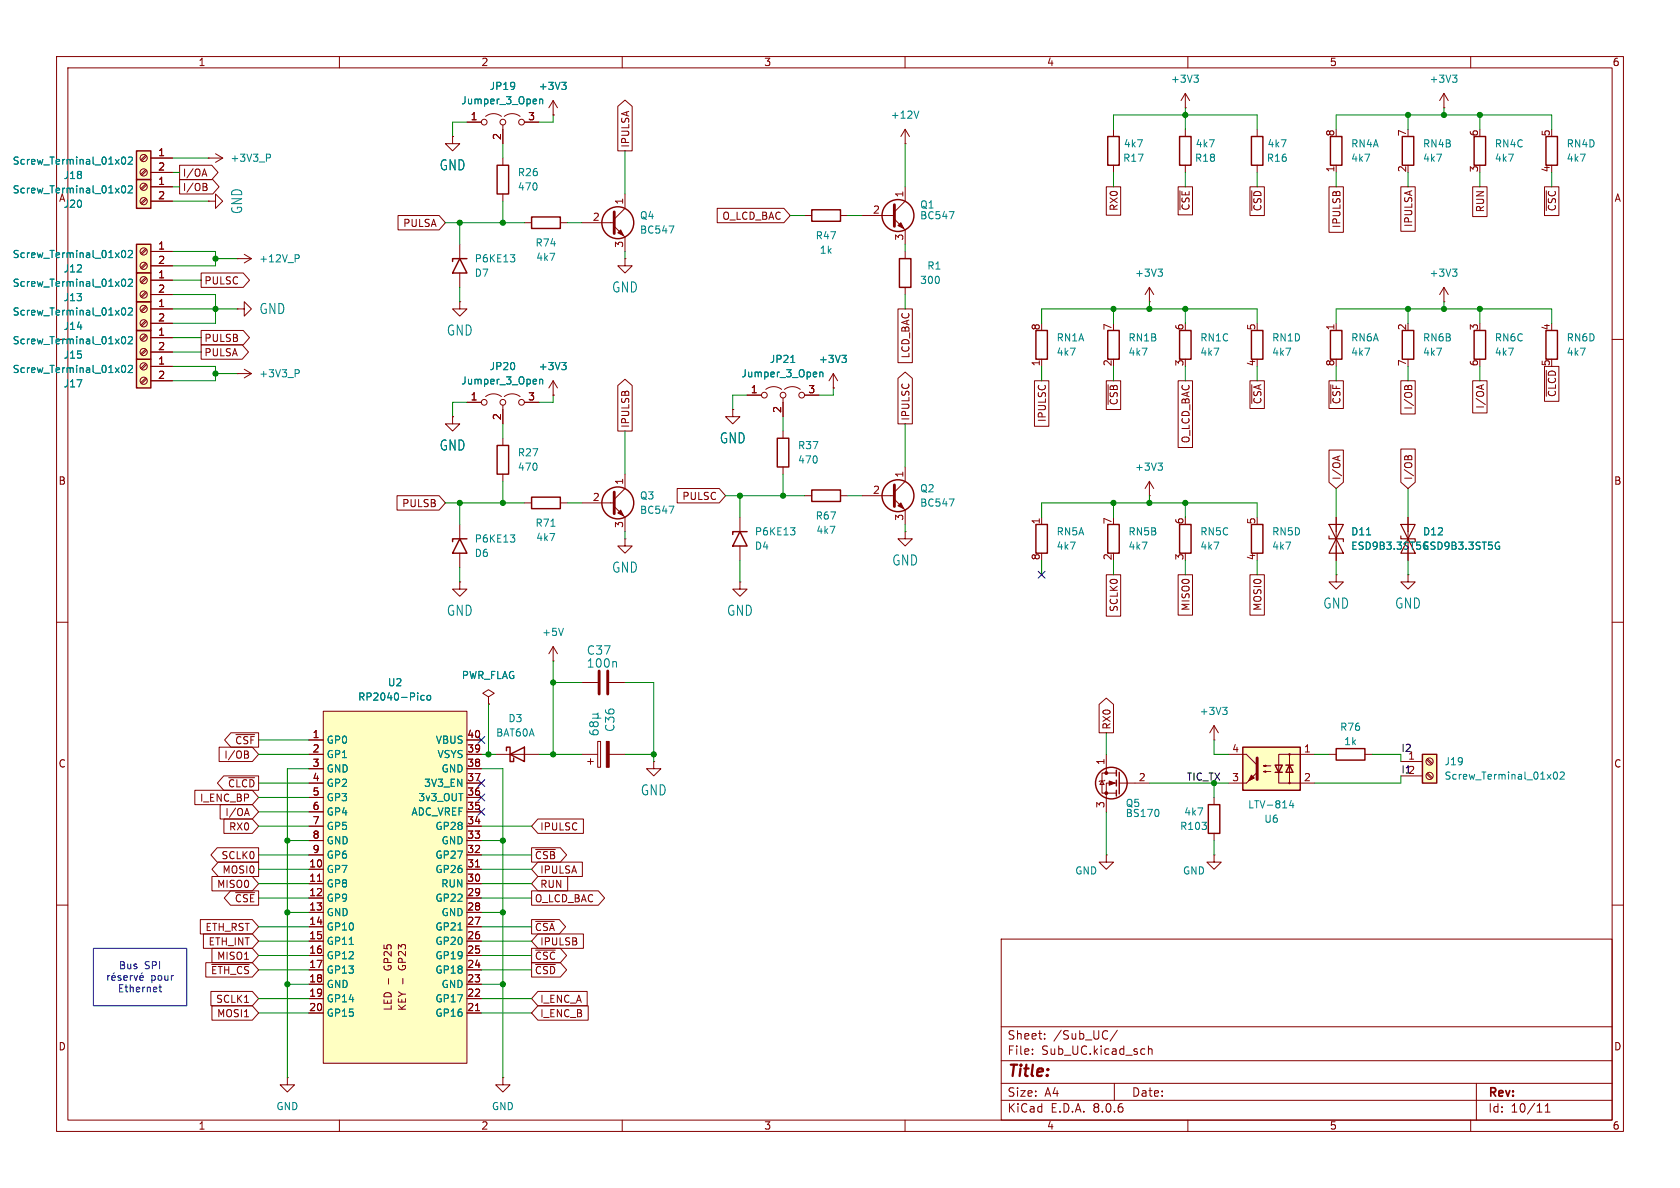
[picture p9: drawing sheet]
<svg xmlns="http://www.w3.org/2000/svg" width="297mm" height="210mm" viewBox="0 0 297 210" stroke-linecap="round" stroke-linejoin="round" font-family="sans-serif">
<g fill="none" stroke="#840000" stroke-width=".18">
<path d="M10 10h277v190h-277zM12 12h273v186h-273zM60 10v2M97.8 17.8l.8 1.3M97.8 17.8v2.5M97.8 17.8l-.8 1.3M110 10v2M160 10v2M209.5 19.1h.1M209.5 16.5v2.6M209.5 16.5l.8 1.3M209.5 16.5l-.7 1.3"/>
<path d="M210 10v2M255.3 19.1h.1M255.3 16.5l.7 1.3M255.3 16.5v2.6M255.3 16.5l-.8 1.3M260 10v2M80 24.1v1.3h1.3l-1.3 1.3-1.3-1.3h1.3M80 24.1h.1M82.5 21.6h2.6M85.9 20.6a2.26 2.26 0 0 1 2.7 0M88.9 22.1v3.3M88.9 27.9v1.3"/>
<path d="M88.9 34.3v1.3M89.2 20.6a2.26 2.26 0 0 1 2.7 0M92.7 39.4h1.3M92.7 21.6h2.5M97.8 20.3h.1M99.1 39.4h1.2M102.9 39.4h5.7M110.5 34.3v2.5l-1.9 1.9M142.2 38.1h1.3M148.6 38.1h1.3M152.4 38.1h5.7M158.1 38.7l1.9 1.9v2.6"/>
<path d="M160 25.4h.1M160 33v2.6l-1.9 1.9M160 22.9v2.5M160 22.9l-.7 1.2M160 22.9l.8 1.2M196.8 22.9v1.2M196.8 29.2v1.3M209.5 22.9v1.2M209.5 29.2v1.3M222.2 22.9v1.2M222.2 29.2v1.3M81.3 53.3v1.3h1.2l-1.2 1.3-1.3-1.3h1.3"/>
<path d="M81.3 53.3h.1M81.3 43.2v2.5M81.3 48.3v2.5M108.6 40l1.9 1.9v2.6M110.5 45.7v1.3h1.3l-1.3 1.3-1.3-1.3h1.3M110.5 45.7h.1M160 44.5v1.2M160 50.8v1.3M203.2 53.3h.1M203.2 50.8l.8 1.3M203.2 50.8v2.5M203.2 50.8l-.8 1.3"/>
<path d="M285 60h2M80 73.7v1.2h1.3l-1.3 1.3-1.3-1.3h1.3M80 73.7h.1M82.5 71.1h2.6M85.9 70.1a2.26 2.26 0 0 1 2.7 0M88.9 71.6v3.3M88.9 77.5v1.2M89.2 70.1a2.26 2.26 0 0 1 2.7 0M92.7 71.1h2.5M97.8 69.9h.1M97.8 67.3v2.6M97.8 67.3l.8 1.3"/>
<path d="M97.8 67.3l-.8 1.3M129.5 72.4v1.3h1.3l-1.3 1.2-1.2-1.2h1.2M129.5 72.4h.1M132.1 69.9h2.5M135.4 68.8a2.26 2.26 0 0 1 2.8 0M138.4 70.4v3.3M138.4 76.2v1.3M138.7 68.8a2.26 2.26 0 0 1 2.8 0M142.2 69.9h2.6M147.3 68.6h.1M147.3 66l.8 1.3M147.3 66v2.6"/>
<path d="M147.3 66l-.7 1.3M184.1 63.5v1.3M81.3 92.7v2.6M81.3 97.8v2.5M88.9 83.8v1.3M92.7 88.9h1.3M99.1 88.9h1.2M102.9 88.9h5.7M108.6 89.5l1.9 1.9v2.6M110.5 95.3v1.2h1.3l-1.3 1.3-1.3-1.3h1.3M110.5 95.3h.1M110.5 83.8v2.6l-1.9 1.9"/>
<path d="M130.8 91.4v2.6M130.8 96.5v2.6M138.4 82.6v1.2M142.2 87.6h1.3M148.6 87.6h1.3M152.4 87.6h5.7M158.1 88.3l1.9 1.9v2.5M160 94v1.3h1.3l-1.3 1.2-1.3-1.2h1.3M160 94h.1M160 82.6v2.5l-1.9 1.9M184.1 91.4v1.3M203.2 87.6h.1"/>
<path d="M203.2 85.1v2.5M203.2 85.1l.8 1.3M203.2 85.1l-.8 1.3M236.2 91.4v7.7M248.9 91.4v7.7M10 110h2M81.3 102.9v1.2h1.2l-1.2 1.3-1.3-1.3h1.3M81.3 102.9h.1M97.8 116.8h.1M97.8 114.3v2.5M97.8 114.3l-.8 1.3M97.8 114.3l.8 1.3"/>
<path d="M130.8 102.9v1.2h1.3l-1.3 1.3-1.3-1.3h1.3M130.8 102.9h.1M236.2 101.6v1.3h1.3l-1.3 1.2-1.3-1.2h1.3M236.2 101.6h.1M248.9 101.6v1.3h1.3l-1.3 1.2-1.3-1.2h1.3M248.9 101.6h.1M285 110h2M86.4 123.2l1-.6-1-.7-1.1 .7 1.1 .6v1.3M86.4 124.5h.1M102.9 133.4h2.8M102.9 120.7h2.8M103.9 134.6h1"/>
<path d="M104.4 134.1v1M105.7 131.1h.5v4.5h-.5zM107.7 133.4h2.8M107.7 120.7h2.8M115.6 134.6v1.3h1.2l-1.2 1.3-1.3-1.3h1.3M115.6 134.6h.1M10 160h2M195.6 151.1v1.3h1.2l-1.2 1.3-1.3-1.3h1.3M195.6 151.1h.1M214.6 151.1v1.3h1.3l-1.3 1.3-1.2-1.3h1.2M214.6 151.1h.1M214.6 141v1.2"/>
<path d="M214.6 147.3v1.3M285 160h2M177 166h108v32h-108zM50.8 190.5v1.3h1.3l-1.3 1.2-1.3-1.2h1.3M50.8 190.5h.1M60 198v2M88.9 190.5v1.3h1.3l-1.3 1.2-1.3-1.2h1.3M88.9 190.5h.1M110 198v2M160 198v2M177 194.5h108M177 191.5h108"/>
<path d="M177 187.5h108M177 181.5h108M182.5 186.3v.1M182.5 185.5v.1M184.7 183.6v.1M184.7 182.8v.1M197 191.5v3M197.5 182.1l-1.3 2M203 184.9v1.5M203 185.5l.2-.1 .4 .1 .1 .9M210 198v2M260 198v2"/>
<path d="M261 191.5v6.5M273.2 196.6h.8M273.2 195.5l.4-.4v1.5"/>
<circle cx="85.6" cy="21.6" r=".51"/>
<circle cx="88.9" cy="21.6" r=".51"/>
<circle cx="92.2" cy="21.6" r=".51"/>
<circle cx="85.6" cy="71.1" r=".51"/>
<circle cx="88.9" cy="71.1" r=".51"/>
<circle cx="92.2" cy="71.1" r=".51"/>
<circle cx="135.1" cy="69.9" r=".51"/>
<circle cx="138.4" cy="69.9" r=".51"/>
<circle cx="141.7" cy="69.9" r=".51"/>
</g>
<g fill="none" stroke="#008484" stroke-width=".18">
<path d="M95.4 17.5v.9M95.4 17.6l.2-.1 .3 .1v.8M99.3 14.5h.8l-.4 .5M99.8 15l.3 .3v.3l-.3 .2M162.4 19.6l-.4 1.3M211.1 13.3h.7l-.4 .5M211.6 13.8l.2 .2v.3l-.2 .2M256.8 13.3h.8l-.5 .5M257.3 13.8l.3 .2v.3l-.3 .2M118.3 39.9h.8l-.5 1.3M167.8 37.4h.9l-.6 1.3M90.2 45h.8l-.4 .5"/>
<path d="M90.8 45.5l.2 .3v.3l-.2 .2M204.7 47.6h.8l-.4 .5M205.3 48.1l.2 .2v.3l-.2 .2M95.4 67v.9M95.4 67.2l.2-.2 .3 .1v.8M99.3 64.1h.8l-.4 .5M99.8 64.6l.3 .2v.3l-.3 .2M139.8 64.1h.7M144.9 65.8v.8M144.9 65.9l.2-.1h.3l.1 .8M148.8 62.8h.8l-.4 .5M149.4 63.3l.2 .2v.3l-.2 .3"/>
<path d="M90.2 94.6h.8l-.4 .4M90.8 95l.2 .3v.3l-.2 .2M97.4 93h.7M118.3 89.5h.8l-.5 1.2M139.8 93.3h.7l-.4 .5M140.3 93.8l.2 .2v.3l-.2 .3M167.8 88.2h.9l-.6 1.3M204.7 81.9h.8l-.4 .4M205.3 82.3l.2 .3v.3l-.2 .2M241.6 94.6h.7M264.8 95.8l.3 .1M264.9 96.6h.2v.4l-.3 .1"/>
<path d="M99.6 111.1l-.4 1.2M108.8 116.9l.2 .3v.7M104.2 129.2a.59 .59 0 0 0 .7 .7h.6l.2-.2v-.4l-.1-.2-.5-.1-.2 .2-.1 .4 .3 .3M104.7 127h1.5M104.7 126.2h.8M104.9 127.9l-.3-.3-.4 .3 .1 .4 .2 .2 .4-.3M104.9 127.9l.3-.3h.3l.2 .3v.3l-.2 .3h-.3l-.3-.3M104.9 127.9v.3M105.5 126.2l.2 .3v.2l-.2 .3M105.7 126l-.2 .2"/>
</g>
<g fill="none" stroke="#840000" stroke-width=".25">
<path d="M87.9 29.2h2v5.1h-2zM94 38.4h5.1v2h-5.1zM143.5 37.1h5.1v2h-5.1zM195.8 24.1h2.1v5.1h-2.1zM208.5 24.1h2.1v5.1h-2.1zM221.2 24.1h2.1v5.1h-2.1zM247.9 24.1h2v5.1h-2zM273.3 24.1h2v5.1h-2zM81.3 45.7l1.2 2.6h-2.5zM82.5 45.7h-2.5v.5M159 45.7h2v5.1h-2zM183.1 58.4h2.1v5.1h-2.1z"/>
<path d="M195.8 58.4h2.1v5.1h-2.1zM208.5 58.4h2.1v5.1h-2.1zM221.2 58.4h2.1v5.1h-2.1zM273.3 58.4h2v5.1h-2zM87.9 78.7h2v5.1h-2zM137.4 77.5h2v5.1h-2zM81.3 95.3l1.2 2.5h-2.5zM82.5 95.3h-2.5v.5M94 87.9h5.1v2h-5.1zM130.8 94l1.3 2.5h-2.6zM132.1 94h-2.6v.5M143.5 86.6h5.1v2h-5.1z"/>
<path d="M183.1 92.7h2.1v5.1h-2.1zM195.8 92.7h2.1v5.1h-2.1zM208.5 92.7h2.1v5.1h-2.1zM221.2 92.7h2.1v5.1h-2.1zM213.6 142.2h2v5.1h-2z"/>
<circle cx="109.2" cy="39.4" r="2.82"/>
<circle cx="158.7" cy="38.1" r="2.82"/>
<circle cx="109.2" cy="88.9" r="2.82"/>
<circle cx="158.7" cy="87.6" r="2.82"/>
</g>
<g fill="#840000" stroke="#840000" stroke-width=".18">
<path d="M107.2 131.1h.5v4.5h-.5z"/>
<path d="M158.7 39.9l.6-.5 .5 1z"/>
<path d="M109.2 90.7l.5-.5 .5 1z"/>
<path d="M109.2 41.1l.5-.5 .5 1.1z"/>
<path d="M158.7 89.4l.6-.5 .5 1z"/>
</g>
<path d="M108.6 37.5v3.8M158.1 36.2v3.8M108.6 87v3.8M158.1 85.7v3.8M105.9 118.6v4.1M107.4 118.6v4.1" fill="none" stroke="#840000" stroke-width=".51"/>
<path d="M234.9 94.7v.6h2.6v.5M234.9 92.7h2.6l-1.3 2.6zM236.2 95.3l1.3 2.5h-2.6zM247.6 94.7v.6h2.6v.5M247.6 92.7h2.6l-1.3 2.6zM248.9 95.3l1.3 2.5h-2.6z" fill="none" stroke="#840000" stroke-width=".2"/>
<path d="M57.1 125.7h25.4v62.3h-25.4z" fill="#ffffc2"/>
<g fill="none" stroke="#840000" stroke-width=".18">
<path d="M54.6 130.8h2.5M54.6 133.4h2.5M54.6 135.9h2.5M54.6 138.4h2.5M57.1 125.7h25.4v62.3h-25.4zM82.5 130.8h2.6M82.5 133.4h2.6M82.5 135.9h2.6M82.5 138.4h2.6M234.9 133.4h1.3M241.3 133.4h1.3M54.6 153.7h2.5"/>
<path d="M54.6 156.2h2.5M54.6 158.8h2.5M54.6 151.1h2.5M54.6 148.6h2.5M54.6 146.1h2.5M54.6 143.5h2.5M54.6 141h2.5M56.1 155.8h.7M82.5 153.7h2.6M82.5 156.2h2.6M82.5 158.8h2.6M82.5 151.1h2.6"/>
<path d="M82.5 148.6h2.6M82.5 146.1h2.6M82.5 143.5h2.6M82.5 141h2.6M84.1 153.3h.7M54.6 161.3h2.5M54.6 163.8h2.5M54.6 166.4h2.5M54.6 168.9h2.5M54.6 171.5h2.5M54.6 174h2.5M54.6 176.5h2.5"/>
<path d="M54.6 179.1h2.5M68.7 173v1M71.2 173v.9M82.5 161.3h2.6M82.5 163.8h2.6M82.5 166.4h2.6M82.5 168.9h2.6M82.5 171.5h2.6M82.5 174h2.6M82.5 176.5h2.6M82.5 179.1h2.6M84.1 178.7h.7"/>
</g>
<path d="M75 123l-.4-.1-.2 .3 .1 .5h.5M75.5 123l.2-.1 .4 .1v.5l-.1 .2-.3 .1-.2-.2zM61.7 166.9h.8M81 164.4h.7" fill="none" stroke="#008484" stroke-width=".18"/>
<path d="M236.2 132.3h5.1v2.1h-5.1z" fill="none" stroke="#840000" stroke-width=".25"/>
<path d="M219.7 132.1h10.2v7.6h-10.2z" fill="#ffffc2"/>
<path d="M235.2 58.4h2v5.1h-2zM247.9 58.4h2v5.1h-2zM219.7 132.1h10.2v7.6h-10.2zM225.4 135.3h1.3l-.6 1.2zM225.4 136.5h1.3M227.3 135.3h1.3M228 135.3l.6 1.2h-1.3z" fill="none" stroke="#840000" stroke-width=".25"/>
<g fill="none" stroke="#840000" stroke-width=".18">
<path d="M36.8 35.6h1.3v1.2l1.3-1.2-1.3-1.3v1.3M36.8 35.6h.1M36.8 27.9h.1M36.8 27.9h2.6M38.1 27.2l1.3 .7M39.4 27.9l-1.3 .8M41.9 54.6h1.3v1.3l1.2-1.3-1.2-1.3v1.3M41.9 54.6h.1M41.9 45.7h.1M41.9 45.7h2.5M43.2 45l1.2 .7M44.4 45.7l-1.2 .8"/>
<path d="M236.2 57.2v1.2M41.9 66h.1M41.9 66h2.5M43.2 65.3l1.2 .7M44.4 66l-1.2 .8M217.2 133.4h3.1l1.9 1.9M217.2 138.4h3.1M223.4 136.4l.4-.1v.2l-.4-.1h1.3M223.4 135.4l.4-.1v.2l-.4-.1h1.3M226.1 136.5v1.9h6.3M228 133.4v5M232.4 133.4h-6.3v3.3"/>
<circle cx="228" cy="138.4" r=".13"/>
<circle cx="228" cy="133.4" r=".13"/>
</g>
<g fill="#840000" stroke="#840000" stroke-width=".18">
<path d="M220.3 138.4l1.9-1.9z"/>
<path d="M221.2 137l.5 .5-1 .5z"/>
</g>
<path d="M222.2 134v3.8" fill="none" stroke="#840000" stroke-width=".51"/>
<path d="M47.1 27.2h.5l.2 .3-.1 .4h-.6M52.2 45h.5l.2 .3-.1 .3-.6 .1M52.2 65.3h.5l.2 .3-.1 .4h-.6M228.3 141.5l-.3 .9h.8M228.6 142v.8" fill="none" stroke="#008484" stroke-width=".18"/>
<path d="M251.5 133.4h2.5v5h-2.5z" fill="#ffffc2"/>
<path d="M235.2 24.1h2v5.1h-2zM251.5 133.4h2.5v5h-2.5z" fill="none" stroke="#840000" stroke-width=".25"/>
<g fill="none" stroke="#840000" stroke-width=".18">
<path d="M236.2 29.2v1.3M247.6 134.6h3.9M247.6 137.2h3.9M252.2 136.8l.9 .9M252.2 134.3l.9 .8M252.4 136.7l.8 .8M252.4 134.1l.8 .9"/>
<circle cx="252.7" cy="134.6" r=".63"/>
<circle cx="252.7" cy="137.2" r=".63"/>
</g>
<path d="M274.7 136.6l.2-.1a.68 .68 0 0 1 .5 .6 .68 .68 0 0 1-.5 .6l-.2-.1-.1-.3zM275.8 136.6l.5-.1 .2 .3-.7 .9h.7" fill="none" stroke="#008484" stroke-width=".18"/>
<path d="M24.1 26.7h2.6v5.1h-2.6z" fill="#ffffc2"/>
<path d="M24.1 26.7h2.6v5.1h-2.6z" fill="none" stroke="#840000" stroke-width=".25"/>
<g fill="none" stroke="#840000" stroke-width=".18">
<path d="M25.8 30l-.9 .8M25.8 27.4l-.9 .9M25.9 30.1l-.8 .9M25.9 27.6l-.8 .8M26.7 27.9h3.8M26.7 30.5h3.8"/>
<circle cx="25.4" cy="27.9" r=".63"/>
<circle cx="25.4" cy="30.5" r=".63"/>
</g>
<path d="M21.6 27.9l.2-.1a.68 .68 0 0 1 .4 .6 .68 .68 0 0 1-.4 .6l-.2-.1-.1-.4zM22.7 27.9l.5-.1 .2 .3-.8 .9h.8" fill="none" stroke="#008484" stroke-width=".18"/>
<path d="M24.1 63.5h2.6v5.1h-2.6z" fill="#ffffc2"/>
<path d="M24.1 63.5h2.6v5.1h-2.6z" fill="none" stroke="#840000" stroke-width=".25"/>
<g fill="none" stroke="#840000" stroke-width=".18">
<path d="M25.8 66.8l-.9 .8M25.8 64.3l-.9 .8M25.9 67l-.8 .8M25.9 64.4l-.8 .9M26.7 64.8h3.8M26.7 67.3h3.8"/>
<circle cx="25.4" cy="64.8" r=".63"/>
<circle cx="25.4" cy="67.3" r=".63"/>
</g>
<path d="M21.6 64.7l.2-.1a.68 .68 0 0 1 .4 .6 .68 .68 0 0 1-.4 .7l-.2-.2-.1-.3zM22.7 64.7l.5-.1 .2 .4-.8 .9h.8" fill="none" stroke="#008484" stroke-width=".18"/>
<path d="M24.1 58.4h2.6v5.1h-2.6z" fill="#ffffc2"/>
<path d="M24.1 58.4h2.6v5.1h-2.6z" fill="none" stroke="#840000" stroke-width=".25"/>
<g fill="none" stroke="#840000" stroke-width=".18">
<path d="M25.8 59.2l-.9 .8M25.9 59.4l-.8 .8M26.7 59.7h3.8M25.8 61.7l-.9 .9M25.9 61.9l-.8 .8M26.7 62.2h3.8"/>
<circle cx="25.4" cy="59.7" r=".63"/>
<circle cx="25.4" cy="62.2" r=".63"/>
</g>
<path d="M21.6 59.6l.2-.1a.68 .68 0 0 1 .4 .6 .68 .68 0 0 1-.4 .7l-.2-.1-.1-.4zM22.7 59.6l.5-.1 .2 .4-.8 .9h.8" fill="none" stroke="#008484" stroke-width=".18"/>
<path d="M24.1 53.3h2.6v5.1h-2.6z" fill="#ffffc2"/>
<g fill="none" stroke="#840000" stroke-width=".25">
<path d="M260.6 24.1h2v5.1h-2zM24.1 53.3h2.6v5.1h-2.6zM197.4 136.1v1.1M197.4 137.9v1M197.4 139.7v1M197.9 136.5v3.8"/>
<circle cx="196.5" cy="138.4" r="2.79"/>
</g>
<g fill="none" stroke="#840000" stroke-width=".18">
<path d="M25.8 56.6l-.9 .9M25.8 54.1l-.9 .8M25.9 56.8l-.8 .9M25.9 54.3l-.8 .8M26.7 54.6h3.8M26.7 57.2h3.8M194.8 138l.4 .7h-.8zM195.3 137.9l-.1 .1h-.8l-.1 .2M195.6 133.4v3.3M197.4 138.4h-1.8v5.1M197.4 136.7h-2.6v3.5h2.6M197.9 138.4h5.3"/>
<path d="M214.6 130.8h.1M214.6 128.3l-.7 1.2M214.6 128.3v2.5M214.6 128.3l.8 1.2"/>
<circle cx="25.4" cy="54.6" r=".63"/>
<circle cx="25.4" cy="57.1" r=".63"/>
</g>
<path d="M21.6 54.5l.2-.1a.68 .68 0 0 1 .4 .7 .68 .68 0 0 1-.4 .6l-.2-.1-.1-.4zM22.7 54.5l.5-.1 .2 .4-.8 .9h.8M216.1 125h.8l-.4 .5M216.7 125.5l.2 .3v.3l-.2 .2M204.8 143.2l.1 .4-.1 .6" fill="none" stroke="#008484" stroke-width=".18"/>
<g fill="#840000" stroke="#840000" stroke-width=".18">
<path d="M196.1 138l1 .4-1 .4z"/>
<circle cx="195.6" cy="140.2" r=".25"/>
<circle cx="195.6" cy="136.7" r=".25"/>
</g>
<path d="M24.1 43.2h2.6v5.1h-2.6z" fill="#ffffc2"/>
<path d="M24.1 43.2h2.6v5.1h-2.6z" fill="none" stroke="#840000" stroke-width=".25"/>
<g fill="none" stroke="#840000" stroke-width=".18">
<path d="M25.8 46.5l-.9 .8M25.8 43.9l-.9 .9M25.9 46.7l-.8 .8M25.9 44.1l-.8 .9M26.7 44.5h3.8M26.7 47h3.8M255.3 53.3h.1M255.3 50.8l.7 1.3M255.3 50.8v2.5M255.3 50.8l-.8 1.3"/>
<circle cx="25.4" cy="44.4" r=".63"/>
<circle cx="25.4" cy="47" r=".63"/>
</g>
<path d="M21.6 44.4l.2-.1a.68 .68 0 0 1 .4 .6 .68 .68 0 0 1-.4 .6l-.2-.1-.1-.3zM22.7 44.4l.5-.1 .2 .3-.8 .9h.8M256.8 47.6h.8l-.5 .5M257.3 48.1l.3 .2v.3l-.3 .2" fill="none" stroke="#008484" stroke-width=".18"/>
<path d="M24.1 31.8h2.6v5h-2.6z" fill="#ffffc2"/>
<path d="M24.1 31.8h2.6v5h-2.6z" fill="none" stroke="#840000" stroke-width=".25"/>
<g fill="none" stroke="#840000" stroke-width=".18">
<path d="M25.8 35.1l-.9 .8M25.8 32.5l-.9 .9M25.9 35.2l-.8 .9M25.9 32.7l-.8 .8M26.7 33h3.8M26.7 35.6h3.8"/>
<circle cx="25.4" cy="35.6" r=".63"/>
<circle cx="25.4" cy="33" r=".63"/>
</g>
<path d="M21.6 33l.2-.2a.68 .68 0 0 1 .4 .7 .68 .68 0 0 1-.4 .6l-.2-.1-.1-.4zM22.7 33l.5-.2 .2 .4-.8 .9h.8" fill="none" stroke="#008484" stroke-width=".18"/>
<path d="M24.1 48.3h2.6v5h-2.6z" fill="#ffffc2"/>
<path d="M24.1 48.3h2.6v5h-2.6zM260.6 58.4h2v5.1h-2zM89.5 132.7v-.6h.7v2.5h.6v-.6M90.2 133.4l2.5-1.3v2.5z" fill="none" stroke="#840000" stroke-width=".25"/>
<g fill="none" stroke="#840000" stroke-width=".18">
<path d="M109.2 18.8l1.3-1.1 1.3 1.1v7.9h-2.6zM26.7 33h3.8M26.7 27.9h3.8M26.7 30.5h3.8M26.7 35.6h3.8M31.7 29.2h5.7l1.1 1.3-1.1 1.3h-5.7zM31.7 31.7h5.9l1.1 1.3-1.1 1.3h-5.9zM35.8 30.8h.6M35.9 32.4l.6 .1 .1 .3-.3 .2M35.9 33h.4M36.1 29.9l.5 1.3M36.3 33l.3 .3v.3l-.7 .1"/>
<path d="M70.4 38.1h7.2l1.1 1.3-1.1 1.2h-7.2zM80 24.1h.1M82.5 21.6h2.6M88.9 22.9v2.5M92.7 21.6h2.5M97.8 20.3h.1M126.8 36.8h11.8l1.1 1.3-1.1 1.3h-11.8zM195.6 33h2.5v5h-2.5zM208.3 33h2.5v5h-2.5zM208.6 33.7v3.4M221 33h2.5v5.1h-2.5zM221.3 33.7v3.5"/>
<path d="M234.9 33h2.6v8.1h-2.6zM247.6 33h2.6v7.9h-2.6zM260.3 33h2.6v5.3h-2.6zM273 33h2.6v5.1h-2.6zM273.4 33.7v3.5M25.8 51.6l-.9 .8M25.8 49l-.9 .9M25.9 51.7l-.8 .9M25.9 49.2l-.8 .8M26.7 49.5h3.8M26.7 52.1h3.8M26.7 59.7h3.8"/>
<path d="M26.7 54.6h3.8M26.7 57.2h3.8M26.7 44.5h3.8M26.7 47h3.8M35.6 58.4h7.4l1.1 1.3-1.1 1.3h-7.4zM35.6 48.3h7.4l1.1 1.2-1.1 1.3h-7.4zM158.7 54.6h2.6v9.5h-2.6zM26.7 64.8h3.8M26.7 67.3h3.8M26.7 62.2h3.8M35.6 61h7.2l1.1 1.2-1.1 1.3h-7.2zM80 73.7h.1"/>
<path d="M82.5 71.1h2.6M88.9 72.4v2.5M92.7 71.1h2.5M97.8 69.9h.1M109.2 68.2l1.3-1.2 1.3 1.2v8h-2.6zM129.5 72.4h.1M132.1 69.9h2.5M138.4 71.1v2.6M142.2 69.9h2.6M147.3 68.6h.1M158.7 66.9l1.3-1.1 1.3 1.1v8h-2.6zM182.9 67.3h2.5v8.1h-2.5z"/>
<path d="M195.6 67.3h2.5v5.1h-2.5zM195.9 68v3.5M208.3 67.3h2.5v11.8h-2.5zM221 67.3h2.5v4.9h-2.5zM221.3 68v3.3M234.9 79.6h2.6v5.6l-1.3 1.2-1.3-1.2zM234.9 67.3h2.6v4.9h-2.6zM235.3 68v3.3M247.6 67.3h2.6v5.9h-2.6zM247.6 79.4h2.6v5.8l-1.3 1.2-1.3-1.2zM248.9 68.4l.3-.3 .3 .1 .1 .7M248.9 68.4l-.2-.2h-.3l-.1 .7"/>
<path d="M248.9 68.4v.5M260.3 67.3h2.6v5.7h-2.6zM261.9 68.1v.6M262.3 68l-1.3 .4M273 64.8h2.6v6.1h-2.6zM273.4 65.5v4.6M70.2 87.6h7.4l1.1 1.3-1.1 1.3h-7.4zM119.7 86.4h7.5l1.1 1.2-1.1 1.3h-7.5zM236.2 91.4v2.6M236.2 96.5v2.6M236.5 80.7v.6M236.9 80.6l-1.3 .4"/>
<path d="M248.9 91.4v2.6M248.9 96.5v2.6M248.9 80.8l.3-.3 .3 .1 .1 .7M248.9 80.8l-.2-.2-.3 .1-.1 .6M248.9 80.8v.5M195.6 101.6h2.5v7.3h-2.5zM208.3 101.6h2.5v7.1h-2.5zM221 101.6h2.5v7.1h-2.5zM34.4 139.7h10.2l1.1 1.3-1.1 1.2h-10.2zM38.7 132.1h5.9l1.1 1.3-1.1 1.2h-5.9zM39.5 137.2h6.2v2.5h-6.2l-1.1-1.3zM40.4 137.5h4.6"/>
<path d="M40.8 129.5h4.9v2.6h-4.9l-1.1-1.3zM41.7 129.9h3.3M43.2 133.4h.4M43.2 132.8l.6 .1 .1 .2-.3 .3M43.6 133.4l.3 .2v.3l-.7 .1M54.6 133.4h2.5M54.6 130.8h2.5M54.6 135.9h2.5M54.6 138.4h2.5M82.5 133.4h2.6M82.5 130.8h2.6M82.5 135.9h2.6"/>
<path d="M82.5 138.4h2.6M86.4 124.5h.1M87.6 133.4h7.6M194.3 124.5l1.3-1.1 1.3 1.1v5h-2.6zM37.5 154.9h7.1l1.1 1.3-1.1 1.3h-7.1zM38.4 149.9h7.3v2.5h-7.3l-1.1-1.3zM38.6 152.4h7.1v2.5h-7.1l-1.1-1.2zM38.9 142.2h5.7l1.1 1.3-1.1 1.3h-5.7zM39.6 144.8h5l1.1 1.3-1.1 1.2h-5zM40.8 157.5h4.9v2.5h-4.9l-1.2-1.2zM41.6 157.8h3.4M43.3 143.8h.6"/>
<path d="M43.6 142.9l.5 1.3M54.6 153.7h2.5M54.6 156.2h2.5M54.6 158.8h2.5M54.6 151.1h2.5M54.6 148.6h2.5M54.6 146.1h2.5M54.6 143.5h2.5M54.6 141h2.5M56.1 155.8h.7M82.5 153.7h2.6M82.5 156.2h2.6"/>
<path d="M82.5 158.8h2.6M82.5 151.1h2.6M82.5 148.6h2.6M82.5 146.1h2.6M82.5 143.5h2.6M82.5 141h2.6M84.1 153.3h.7M94 157.5h11.8l1.1 1.3-1.1 1.2h-11.8zM94 149.9h5.1l1.1 1.2-1.1 1.3h-5.1zM94.7 150.2h3.5M95.1 154.9h5.3v2.6h-5.3l-1.1-1.3zM95.1 144.8h8v2.5h-8l-1.1-1.2z"/>
<path d="M95.1 152.4h7.9v2.5h-7.9l-1.1-1.2zM35.4 162.6h9.2l1.1 1.2-1.1 1.3h-9.2zM36 165.1h8.6l1.1 1.3-1.1 1.2h-8.6zM36.4 170.2h8.2l1.1 1.3-1.1 1.2h-8.2zM37.3 175.3h7.3l1.1 1.2-1.1 1.3h-7.3zM37.4 170.5h6.7M37.5 177.8h7.1l1.1 1.3-1.1 1.2h-7.1zM37.5 167.6h7.1l1.1 1.3-1.1 1.3h-7.1zM54.6 161.3h2.5M54.6 163.8h2.5M54.6 166.4h2.5M54.6 168.9h2.5"/>
<path d="M54.6 171.5h2.5M54.6 174h2.5M54.6 176.5h2.5M54.6 179.1h2.5M82.5 161.3h2.6M82.5 163.8h2.6M82.5 166.4h2.6M82.5 168.9h2.6M82.5 171.5h2.6M82.5 174h2.6M82.5 176.5h2.6M82.5 179.1h2.6"/>
<path d="M84.1 178.7h.7M94 170.2h5.1l1.1 1.3-1.1 1.2h-5.1zM94 167.6h5.1l1.1 1.3-1.1 1.3h-5.1zM94 162.6h4.9l1.1 1.2-1.1 1.3h-4.9zM94.7 170.5h3.5M94.7 168h3.5M94.7 162.9h3.3M95.1 177.8h8.9v2.5h-8.9l-1.1-1.2zM95.1 165.1h8v2.5h-8l-1.1-1.2zM95.1 175.3h8.7v2.5h-8.7l-1.1-1.3z"/>
<circle cx="25.4" cy="52.1" r=".63"/>
<circle cx="25.4" cy="49.5" r=".63"/>
</g>
<g fill="none" stroke="#008484" stroke-width=".18">
<path d="M95.4 17.5v.9M95.4 17.6l.2-.1 .3 .1v.8M99.3 14.5h.8l-.4 .5M99.8 15l.3 .3v.3l-.3 .2M21.6 27.9l.2-.1a.68 .68 0 0 1 .4 .6 .68 .68 0 0 1-.4 .6l-.2-.1-.1-.4zM21.6 33l.2-.2a.68 .68 0 0 1 .4 .7 .68 .68 0 0 1-.4 .6l-.2-.1-.1-.4zM22.7 27.9l.5-.1 .2 .3-.8 .9h.8M22.7 33l.5-.2 .2 .4-.8 .9h.8M21.6 49.5l.2-.2a.68 .68 0 0 1 .4 .7 .68 .68 0 0 1-.4 .6l-.2-.1-.1-.4zM21.6 44.4l.2-.1a.68 .68 0 0 1 .4 .6 .68 .68 0 0 1-.4 .6l-.2-.1-.1-.3zM21.6 54.5l.2-.1a.68 .68 0 0 1 .4 .7 .68 .68 0 0 1-.4 .6l-.2-.1-.1-.4zM21.6 59.6l.2-.1a.68 .68 0 0 1 .4 .6 .68 .68 0 0 1-.4 .7l-.2-.1-.1-.4z"/>
<path d="M22.7 49.5l.5-.2 .2 .4-.8 .9h.8M22.7 44.4l.5-.1 .2 .3-.8 .9h.8M22.7 54.5l.5-.1 .2 .4-.8 .9h.8M22.7 59.6l.5-.1 .2 .4-.8 .9h.8M21.6 64.7l.2-.1a.68 .68 0 0 1 .4 .6 .68 .68 0 0 1-.4 .7l-.2-.2-.1-.3zM22.7 64.7l.5-.1 .2 .4-.8 .9h.8M95.4 67v.9M95.4 67.2l.2-.2 .3 .1v.8M99.3 64.1h.8l-.4 .5M99.8 64.6l.3 .2v.3l-.3 .2M139.8 64.1h.7M144.9 65.8v.8"/>
<path d="M144.9 65.9l.2-.1h.3l.1 .8M148.8 62.8h.8l-.4 .5M149.4 63.3l.2 .2v.3l-.2 .3M241.6 94.6h.7M264.8 95.8l.3 .1M264.9 96.6h.2v.4l-.3 .1M75 123l-.4-.1-.2 .3 .1 .5h.5M75.5 123l.2-.1 .4 .1v.5l-.1 .2-.3 .1-.2-.2zM61.7 166.9h.8M81 164.4h.7"/>
</g>
<g fill="none" stroke="#0000c2" stroke-width=".18">
<path d="M16.5 167.6h16.5v10.2h-16.5zM19 172.5v.8M19.4 172.5l-.4 .2M19.8 172.9l.6-.1-.1-.3h-.3l-.2 .1v.6h.5M20.2 172l-.2 .2M21.3 172.5h-.3l-.1 .1v.2l.4 .1v.3h-.4M21.9 172.9l.6-.1-.1-.3h-.3l-.2 .1 .1 .6h.4M23 172.5v.8M23.4 172.5l-.4 .2M23.7 172.5l.3 .8 .3-.8M24.7 172.9l.6-.1v-.3h-.4l-.2 .1 .1 .6h.5M25.2 172l-.2 .2"/>
<path d="M28.3 174.1v1.1l.3 .1"/>
</g>
<g fill="none" stroke="#008400" stroke-width=".18">
<path d="M209.5 19.1v3.8M255.3 19.1v1.2M30.5 33h1.2M30.5 35.6h6.3M30.5 30.5h1.2M30.5 27.9h6.3M78.7 39.4h14M81.3 39.4v3.8M82.5 21.6h-2.5v2.5M88.9 25.4v2.5M88.9 35.6v3.8M97.8 20.3v1.3h-2.6"/>
<path d="M100.3 39.4h2.6M110.5 26.7v7.6M139.7 38.1h2.5M149.9 38.1h2.5M160 25.4v7.6M196.8 22.9v-2.6h25.4v2.6M196.8 30.5v2.5M209.5 30.5v2.5M222.2 30.5v2.5M236.2 22.9v-2.6h38.1v2.6M236.2 30.5v2.5M248.9 20.3v2.6"/>
<path d="M248.9 30.5v2.5M261.6 20.3v2.6M261.6 30.5v2.5M274.3 30.5v2.5M30.5 54.6h11.4M30.5 44.5h7.6v2.5h-7.6M30.5 52.1h7.6v5.1h-7.6M30.5 59.7h5.1M30.5 49.5h5.1M38.1 45.7h3.8M81.3 50.8v2.5M110.5 44.5v1.2"/>
<path d="M160 43.2v1.3M160 52.1v2.5M184.1 57.2v-2.6h38.1v2.6M196.8 54.6v2.6M203.2 53.3v1.3M209.5 54.6v2.6M236.2 57.2v-2.6h38.1v2.6M248.9 54.6v2.6M255.3 53.3v1.3M261.6 54.6v2.6M30.5 64.8h7.6v2.5h-7.6M30.5 62.2h5.1"/>
<path d="M38.1 66h3.8M82.5 71.1h-2.5v2.6M88.9 74.9v2.6M97.8 69.9v1.2h-2.6M110.5 76.2v7.6M132.1 69.9h-2.6v2.5M138.4 73.7v2.5M147.3 68.6v1.3h-2.5M160 74.9v7.7M184.1 64.8v2.5M196.8 64.8v2.5M209.5 64.8v2.5"/>
<path d="M222.2 64.8v2.5M236.2 64.8v2.5M248.9 64.8v2.5M261.6 64.8v2.5M78.7 88.9h14M81.3 88.9v3.8M88.9 85.1v3.8M100.3 88.9h2.6M110.5 94v1.3M128.3 87.6h13.9M130.8 87.6v3.8M130.8 99.1v3.8"/>
<path d="M138.4 83.8v3.8M149.9 87.6h2.5M160 92.7v1.3M184.1 91.4v-2.5h38.1v2.5M184.1 99.1v2.5M196.8 88.9v2.5M196.8 99.1v2.5M203.2 87.6v1.3M209.5 88.9v2.5M209.5 99.1v2.5M222.2 99.1v2.5M236.2 86.4v5"/>
<path d="M236.2 99.1v2.5M248.9 86.4v5M248.9 99.1v2.5M81.3 100.3v2.6M97.8 116.8v16.6M45.7 138.4h8.9M45.7 133.4h8.9M45.7 130.8h8.9M54.6 135.9h-3.8v54.6M85.1 133.4h2.5M85.1 135.9h3.8v54.6M86.4 124.5v8.9"/>
<path d="M95.2 133.4h7.7M97.8 120.7h5.1M110.5 133.4h5.1M110.5 120.7h5.1v13.9M195.6 129.5v3.9M203.2 138.4h14M214.6 130.8v2.6h2.6M214.6 138.4v2.6M232.4 133.4h2.5M242.6 133.4h5v1.2M247.6 137.2v1.2h-15.2M45.7 151.1h8.9"/>
<path d="M45.7 156.2h8.9M45.7 153.7h8.9M45.7 158.8h8.9M45.7 146.1h8.9M45.7 141h8.9M45.7 143.5h8.9M50.8 148.6h3.8M85.1 151.1h8.9M85.1 156.2h8.9M85.1 153.7h8.9M85.1 148.6h3.8M85.1 158.8h8.9"/>
<path d="M85.1 146.1h8.9M195.6 143.5v7.6M214.6 148.6v2.5M45.7 176.5h8.9M45.7 163.8h8.9M45.7 166.4h8.9M45.7 171.5h8.9M45.7 168.9h8.9M45.7 179.1h8.9M50.8 174h3.8M50.8 161.3h3.8M85.1 176.5h8.9"/>
<path d="M85.1 163.8h8.9M85.1 174h3.8M85.1 166.4h8.9M85.1 171.5h8.9M85.1 168.9h8.9M85.1 161.3h3.8M85.1 179.1h8.9"/>
</g>
<path d="M183.5 101l1.3 1.2M184.8 101l-1.3 1.2M84.5 130.2l1.2 1.2M84.5 137.8l1.2 1.2M85.7 130.2l-1.2 1.2M85.7 137.8l-1.2 1.2M84.5 140.4l1.2 1.2M84.5 142.9l1.2 1.2M85.7 140.4l-1.2 1.2M85.7 142.9l-1.2 1.2" fill="none" stroke="#000084" stroke-width=".18"/>
<g fill="#008400" stroke="#008400" stroke-width=".18">
<circle cx="255.3" cy="54.6" r=".46"/>
<circle cx="248.9" cy="54.6" r=".46"/>
<circle cx="209.5" cy="88.9" r=".46"/>
<circle cx="138.4" cy="87.6" r=".46"/>
<circle cx="130.8" cy="87.6" r=".46"/>
<circle cx="88.9" cy="88.9" r=".46"/>
<circle cx="81.3" cy="88.9" r=".46"/>
<circle cx="261.6" cy="20.3" r=".46"/>
<circle cx="255.3" cy="20.3" r=".46"/>
<circle cx="261.6" cy="54.6" r=".46"/>
<circle cx="248.9" cy="20.3" r=".46"/>
<circle cx="209.5" cy="54.6" r=".46"/>
<circle cx="209.5" cy="20.3" r=".46"/>
<circle cx="203.2" cy="88.9" r=".46"/>
<circle cx="196.8" cy="88.9" r=".46"/>
<circle cx="196.8" cy="54.6" r=".46"/>
<circle cx="203.2" cy="54.6" r=".46"/>
<circle cx="88.9" cy="148.6" r=".46"/>
<circle cx="88.9" cy="161.3" r=".46"/>
<circle cx="88.9" cy="174" r=".46"/>
<circle cx="38.1" cy="45.7" r=".46"/>
<circle cx="38.1" cy="66" r=".46"/>
<circle cx="38.1" cy="54.6" r=".46"/>
<circle cx="86.4" cy="133.4" r=".46"/>
<circle cx="115.6" cy="133.4" r=".46"/>
<circle cx="97.8" cy="133.4" r=".46"/>
<circle cx="97.8" cy="120.7" r=".46"/>
<circle cx="50.8" cy="161.3" r=".46"/>
<circle cx="50.8" cy="174" r=".46"/>
<circle cx="50.8" cy="148.6" r=".46"/>
<circle cx="88.9" cy="39.4" r=".46"/>
<circle cx="81.3" cy="39.4" r=".46"/>
</g>
<text font-size="2.8" fill="#840000" x="178" y="190.9">Title:</text>
<g font-size="2.5" fill="#008484">
<text x="77.6" y="30.3">GND</text>
<text x="43" y="37.9" transform="rotate(-90 43 37.9)">GND</text>
<text x="108.1" y="51.9">GND</text>
<text x="45.8" y="55.7">GND</text>
<text x="78.9" y="59.5">GND</text>
<text x="77.6" y="79.9">GND</text>
<text x="127.2" y="78.6">GND</text>
<text x="108.1" y="101.4">GND</text>
<text x="157.6" y="100.2">GND</text>
<text x="233.8" y="107.8">GND</text>
<text x="246.5" y="107.8">GND</text>
<text x="78.9" y="109.1">GND</text>
<text x="128.4" y="109.1">GND</text>
<text x="113.2" y="140.8">GND</text>
</g>
<g font-size="2.1" fill="#008484">
<text x="103.6" y="118.2">100n</text>
<text x="103.6" y="115.9">C37</text>
<text x="108.8" y="129.5" transform="rotate(-90 108.8 129.5)">C36</text>
</g>
<g font-size="2.1" fill="#840000">
<text x="178" y="184">Sheet:</text>
<text x="186.2" y="184">/Sub_UC/</text>
<text x="178" y="186.7">File:</text>
<text x="184.1" y="186.7">Sub_UC.kicad_sch</text>
<text x="178" y="196.9">KiCad</text>
<text x="178" y="194.1">Size:</text>
<text x="184.7" y="194.1">A4</text>
<text x="185.7" y="196.9">E.D.A.</text>
<text x="193.3" y="196.9">8.0.6</text>
<text x="200" y="194.1">Date:</text>
<text x="263" y="194.3">Rev:</text>
<text x="263" y="196.9">Id:</text>
<text x="267.1" y="196.9">10/11</text>
</g>
<g font-size="1.8" fill="#840000">
<text x="35" y="11.9">1</text>
<text x="85" y="11.9">2</text>
<text x="135" y="11.9">3</text>
<text x="185" y="11.9">4</text>
<text x="235" y="11.9">5</text>
<text x="285" y="11.9">6</text>
<text x="83.1" y="21.3">1</text>
<text x="93.3" y="21.3">3</text>
<text x="27.9" y="27.7">1</text>
<text x="88.6" y="24.8" transform="rotate(-90 88.6 24.8)">2</text>
<text x="111.4" y="26.2" transform="rotate(-90 111.4 26.2)">IPULSA</text>
<text x="236" y="24.2" transform="rotate(-90 236 24.2)">8</text>
<text x="248.7" y="24.2" transform="rotate(-90 248.7 24.2)">7</text>
<text x="261.4" y="24.2" transform="rotate(-90 261.4 24.2)">6</text>
<text x="274.1" y="24.2" transform="rotate(-90 274.1 24.2)">5</text>
<text x="27.9" y="30.2">2</text>
<text x="27.9" y="32.8">1</text>
<text x="27.9" y="35.3">2</text>
<text x="32.2" y="31.4">I/OA</text>
<text x="32.2" y="34">I/OB</text>
<text x="159.8" y="35" transform="rotate(-90 159.8 35)">1</text>
<text x="236" y="30.6" transform="rotate(-90 236 30.6)">1</text>
<text x="248.7" y="30.6" transform="rotate(-90 248.7 30.6)">2</text>
<text x="261.4" y="30.6" transform="rotate(-90 261.4 30.6)">3</text>
<text x="274.1" y="30.6" transform="rotate(-90 274.1 30.6)">4</text>
<text x="285.3" y="35.9">A</text>
<text x="71.2" y="40.3">PULSA</text>
<text x="104.7" y="39.1">2</text>
<text x="110.2" y="36.3" transform="rotate(-90 110.2 36.3)">1</text>
<text x="127.6" y="39.1">O_LCD_BAC</text>
<text x="154.2" y="37.8">2</text>
<text x="197.8" y="37.4" transform="rotate(-90 197.8 37.4)">RX0</text>
<text x="210.5" y="37.3" transform="rotate(-90 210.5 37.3)">~{CSE}</text>
<text x="223.2" y="37.4" transform="rotate(-90 223.2 37.4)">~{CSD}</text>
<text x="237.2" y="40.4" transform="rotate(-90 237.2 40.4)">IPULSB</text>
<text x="249.9" y="40.2" transform="rotate(-90 249.9 40.2)">IPULSA</text>
<text x="262.6" y="37.6" transform="rotate(-90 262.6 37.6)">RUN</text>
<text x="275.3" y="37.4" transform="rotate(-90 275.3 37.4)">~{CSC}</text>
<text x="27.9" y="44.2">1</text>
<text x="27.9" y="46.7">2</text>
<text x="110.2" y="43.9" transform="rotate(-90 110.2 43.9)">3</text>
<text x="159.8" y="42.6" transform="rotate(-90 159.8 42.6)">3</text>
<text x="27.9" y="49.3">1</text>
<text x="27.9" y="51.8">2</text>
<text x="36" y="50.5">PULSC</text>
<text x="27.9" y="59.4">1</text>
<text x="27.9" y="54.4">1</text>
<text x="27.9" y="56.9">2</text>
<text x="183.9" y="58.5" transform="rotate(-90 183.9 58.5)">8</text>
<text x="196.6" y="58.5" transform="rotate(-90 196.6 58.5)">7</text>
<text x="209.3" y="58.5" transform="rotate(-90 209.3 58.5)">6</text>
<text x="222" y="58.5" transform="rotate(-90 222 58.5)">5</text>
<text x="236" y="58.5" transform="rotate(-90 236 58.5)">1</text>
<text x="248.7" y="58.5" transform="rotate(-90 248.7 58.5)">2</text>
<text x="261.4" y="58.5" transform="rotate(-90 261.4 58.5)">3</text>
<text x="274.1" y="58.5" transform="rotate(-90 274.1 58.5)">4</text>
<text x="27.9" y="64.5">1</text>
<text x="27.9" y="62">2</text>
<text x="36" y="60.6">PULSB</text>
<text x="36" y="63.2">PULSA</text>
<text x="161" y="63.5" transform="rotate(-90 161 63.5)">LCD_BAC</text>
<text x="183.9" y="64.8" transform="rotate(-90 183.9 64.8)">1</text>
<text x="196.6" y="64.8" transform="rotate(-90 196.6 64.8)">2</text>
<text x="209.3" y="64.8" transform="rotate(-90 209.3 64.8)">3</text>
<text x="222" y="64.8" transform="rotate(-90 222 64.8)">4</text>
<text x="236" y="64.8" transform="rotate(-90 236 64.8)">8</text>
<text x="248.7" y="64.8" transform="rotate(-90 248.7 64.8)">7</text>
<text x="261.4" y="64.8" transform="rotate(-90 261.4 64.8)">6</text>
<text x="274.1" y="64.8" transform="rotate(-90 274.1 64.8)">5</text>
<text x="27.9" y="67.1">2</text>
<text x="83.1" y="70.9">1</text>
<text x="93.3" y="70.9">3</text>
<text x="132.6" y="69.6">1</text>
<text x="142.8" y="69.6">3</text>
<text x="197.8" y="71.7" transform="rotate(-90 197.8 71.7)">~{CSB}</text>
<text x="223.2" y="71.6" transform="rotate(-90 223.2 71.6)">~{CSA}</text>
<text x="237.2" y="71.6" transform="rotate(-90 237.2 71.6)">~{CSF}</text>
<text x="275.3" y="70.3" transform="rotate(-90 275.3 70.3)">~{CLCD}</text>
<text x="88.6" y="74.4" transform="rotate(-90 88.6 74.4)">2</text>
<text x="111.4" y="75.7" transform="rotate(-90 111.4 75.7)">IPULSB</text>
<text x="138.2" y="73.1" transform="rotate(-90 138.2 73.1)">2</text>
<text x="161" y="74.5" transform="rotate(-90 161 74.5)">IPULSC</text>
<text x="185.1" y="74.7" transform="rotate(-90 185.1 74.7)">IPULSC</text>
<text x="249.9" y="72.5" transform="rotate(-90 249.9 72.5)">I/OB</text>
<text x="262.6" y="72.3" transform="rotate(-90 262.6 72.3)">I/OA</text>
<text x="210.5" y="78.5" transform="rotate(-90 210.5 78.5)">O_LCD_BAC</text>
<text x="10.3" y="85.9">B</text>
<text x="71" y="89.9">PULSB</text>
<text x="104.7" y="88.6">2</text>
<text x="110.2" y="85.8" transform="rotate(-90 110.2 85.8)">1</text>
<text x="120.5" y="88.6">PULSC</text>
<text x="154.2" y="87.4">2</text>
<text x="159.8" y="84.5" transform="rotate(-90 159.8 84.5)">1</text>
<text x="237.2" y="84.9" transform="rotate(-90 237.2 84.9)">I/OA</text>
<text x="249.9" y="84.9" transform="rotate(-90 249.9 84.9)">I/OB</text>
<text x="285.3" y="85.9">B</text>
<text x="110.2" y="93.4" transform="rotate(-90 110.2 93.4)">3</text>
<text x="159.8" y="92.1" transform="rotate(-90 159.8 92.1)">3</text>
<text x="183.9" y="92.8" transform="rotate(-90 183.9 92.8)">1</text>
<text x="196.6" y="92.8" transform="rotate(-90 196.6 92.8)">7</text>
<text x="209.3" y="92.8" transform="rotate(-90 209.3 92.8)">6</text>
<text x="222" y="92.8" transform="rotate(-90 222 92.8)">5</text>
<text x="183.9" y="99.1" transform="rotate(-90 183.9 99.1)">8</text>
<text x="196.6" y="99.1" transform="rotate(-90 196.6 99.1)">2</text>
<text x="209.3" y="99.1" transform="rotate(-90 209.3 99.1)">3</text>
<text x="222" y="99.1" transform="rotate(-90 222 99.1)">4</text>
<text x="197.8" y="108.3" transform="rotate(-90 197.8 108.3)">SCLK0</text>
<text x="210.5" y="108.1" transform="rotate(-90 210.5 108.1)">MISO0</text>
<text x="223.2" y="108.1" transform="rotate(-90 223.2 108.1)">MOSI0</text>
<text x="41.5" y="131.8">~{CSF}</text>
<text x="55.2" y="130.6">1</text>
<text x="82.5" y="130.6">40</text>
<text x="196.5" y="129.1" transform="rotate(-90 196.5 129.1)">RX0</text>
<text x="10.3" y="135.9">C</text>
<text x="39.6" y="134.3">I/OB</text>
<text x="55.2" y="133.1">2</text>
<text x="55.2" y="135.6">3</text>
<text x="82.5" y="135.6">38</text>
<text x="82.5" y="133.1">39</text>
<text x="195.3" y="135.3" transform="rotate(-90 195.3 135.3)">1</text>
<text x="217.7" y="133.1">4</text>
<text x="230.4" y="133.1">1</text>
<text x="285.3" y="135.9">C</text>
<text x="35.3" y="141.9">I_ENC_BP</text>
<text x="40.2" y="139.4">~{CLCD}</text>
<text x="55.2" y="138.2">4</text>
<text x="55.2" y="140.7">5</text>
<text x="55.2" y="143.3">6</text>
<text x="82.5" y="143.3">35</text>
<text x="82.5" y="140.7">36</text>
<text x="82.5" y="138.2">37</text>
<text x="195.3" y="142.9" transform="rotate(-90 195.3 142.9)">3</text>
<text x="201.2" y="138.2">2</text>
<text x="217.7" y="138.2">3</text>
<text x="230.4" y="138.2">2</text>
<text x="39.7" y="144.5">I/OA</text>
<text x="40.4" y="147">RX0</text>
<text x="55.2" y="145.8">7</text>
<text x="55.2" y="148.3">8</text>
<text x="82.5" y="148.3">33</text>
<text x="82.5" y="145.8">34</text>
<text x="95.4" y="147">IPULSC</text>
<text x="39.1" y="152.1">SCLK0</text>
<text x="39.2" y="154.6">MOSI0</text>
<text x="54.6" y="153.4">10</text>
<text x="54.6" y="156">11</text>
<text x="55.2" y="150.9">9</text>
<text x="82.5" y="156">30</text>
<text x="82.5" y="153.4">31</text>
<text x="82.5" y="150.9">32</text>
<text x="94.5" y="152.1">~{CSB}</text>
<text x="95.4" y="154.6">IPULSA</text>
<text x="38.3" y="157.2">MISO0</text>
<text x="41.4" y="159.7">~{CSE}</text>
<text x="54.6" y="158.5">12</text>
<text x="54.6" y="161">13</text>
<text x="82.5" y="161">28</text>
<text x="82.5" y="158.5">29</text>
<text x="94.5" y="159.7">O_LCD_BAC</text>
<text x="95.4" y="157.2">RUN</text>
<text x="36.2" y="164.8">ETH_RST</text>
<text x="36.8" y="167.3">ETH_INT</text>
<text x="54.6" y="163.6">14</text>
<text x="54.6" y="166.1">15</text>
<text x="82.5" y="166.1">26</text>
<text x="82.5" y="163.6">27</text>
<text x="94.5" y="164.8">~{CSA}</text>
<text x="95.4" y="167.3">IPULSB</text>
<text x="37.2" y="172.4">~{ETH_CS}</text>
<text x="38.3" y="169.9">MISO1</text>
<text x="54.6" y="168.7">16</text>
<text x="54.6" y="171.2">17</text>
<text x="54.6" y="173.7">18</text>
<text x="69.5" y="171.4" transform="rotate(-90 69.5 171.4)">GP25</text>
<text x="72" y="171.4" transform="rotate(-90 72 171.4)">GP23</text>
<text x="82.5" y="173.7">23</text>
<text x="82.5" y="171.2">24</text>
<text x="82.5" y="168.7">25</text>
<text x="94.5" y="172.4">~{CSD}</text>
<text x="94.5" y="169.9">~{CSC}</text>
<text x="38.1" y="177.5">SCLK1</text>
<text x="54.6" y="176.3">19</text>
<text x="54.6" y="178.8">20</text>
<text x="69.5" y="178.8" transform="rotate(-90 69.5 178.8)">LED -</text>
<text x="72" y="178.8" transform="rotate(-90 72 178.8)">KEY -</text>
<text x="82.5" y="178.8">21</text>
<text x="82.5" y="176.3">22</text>
<text x="95.4" y="177.5">I_ENC_A</text>
<text x="10.3" y="185.9">D</text>
<text x="38.3" y="180">MOSI1</text>
<text x="95.4" y="180">I_ENC_B</text>
<text x="285.3" y="185.9">D</text>
<text x="35" y="199.9">1</text>
<text x="85" y="199.9">2</text>
<text x="135" y="199.9">3</text>
<text x="185" y="199.9">4</text>
<text x="235" y="199.9">5</text>
<text x="285" y="199.9">6</text>
</g>
<g font-size="1.8" fill="#008484">
<text x="86.5" y="16.1">JP19</text>
<text x="95.1" y="16.1">+3V3</text>
<text x="206.9" y="14.8">+3V3</text>
<text x="252.6" y="14.8">+3V3</text>
<text x="81.5" y="18.6">Jumper_3_Open</text>
<text x="157.4" y="21.2">+12V</text>
<text x="2.1" y="29.3">Screw_Terminal_01x02</text>
<text x="40.6" y="28.8">+3V3_P</text>
<text x="198.5" y="28.8">R17</text>
<text x="198.6" y="26.3">4k7</text>
<text x="211.2" y="28.8">R18</text>
<text x="211.3" y="26.3">4k7</text>
<text x="223.9" y="28.8">R16</text>
<text x="224" y="26.3">4k7</text>
<text x="238.8" y="28.8">4k7</text>
<text x="238.8" y="26.3">RN4A</text>
<text x="251.5" y="28.8">4k7</text>
<text x="251.5" y="26.3">RN4B</text>
<text x="264.2" y="26.3">RN4C</text>
<text x="264.2" y="28.8">4k7</text>
<text x="276.9" y="26.3">RN4D</text>
<text x="276.9" y="28.8">4k7</text>
<text x="2.1" y="34.4">Screw_Terminal_01x02</text>
<text x="10.3" y="35.9">A</text>
<text x="11.2" y="31.9">J18</text>
<text x="91.4" y="33.9">470</text>
<text x="91.4" y="31.3">R26</text>
<text x="11.2" y="36.9">J20</text>
<text x="113" y="41.5">BC547</text>
<text x="113" y="39">Q4</text>
<text x="162.6" y="39">BC547</text>
<text x="162.6" y="37.1">Q1</text>
<text x="2.1" y="45.8">Screw_Terminal_01x02</text>
<text x="45.7" y="46.6">+12V_P</text>
<text x="83.8" y="46.6">P6KE13</text>
<text x="94.6" y="43.8">R74</text>
<text x="94.7" y="46.3">4k7</text>
<text x="144.1" y="42.5">R47</text>
<text x="144.8" y="45.1">1k</text>
<text x="163.8" y="47.9">R1</text>
<text x="2.1" y="50.9">Screw_Terminal_01x02</text>
<text x="11.2" y="48.4">J12</text>
<text x="11.2" y="53.4">J13</text>
<text x="83.8" y="49.1">D7</text>
<text x="162.6" y="50.4">300</text>
<text x="200.6" y="49.1">+3V3</text>
<text x="252.6" y="49.1">+3V3</text>
<text x="2.1" y="56">Screw_Terminal_01x02</text>
<text x="11.2" y="58.5">J14</text>
<text x="2.1" y="61.1">Screw_Terminal_01x02</text>
<text x="11.2" y="63.6">J15</text>
<text x="86.5" y="65.6">JP20</text>
<text x="95.1" y="65.6">+3V3</text>
<text x="136" y="64.4">JP21</text>
<text x="144.7" y="64.4">+3V3</text>
<text x="186.7" y="63.1">4k7</text>
<text x="186.7" y="60.6">RN1A</text>
<text x="199.4" y="63.1">4k7</text>
<text x="199.4" y="60.6">RN1B</text>
<text x="212.1" y="63.1">4k7</text>
<text x="212.1" y="60.6">RN1C</text>
<text x="224.8" y="63.1">4k7</text>
<text x="224.8" y="60.6">RN1D</text>
<text x="238.8" y="63.1">4k7</text>
<text x="238.8" y="60.6">RN6A</text>
<text x="251.5" y="63.1">4k7</text>
<text x="251.5" y="60.6">RN6B</text>
<text x="264.2" y="60.6">RN6C</text>
<text x="264.2" y="63.1">4k7</text>
<text x="276.9" y="60.6">RN6D</text>
<text x="276.9" y="63.1">4k7</text>
<text x="2.1" y="66.1">Screw_Terminal_01x02</text>
<text x="11.2" y="68.7">J17</text>
<text x="45.7" y="66.9">+3V3_P</text>
<text x="81.5" y="68.2">Jumper_3_Open</text>
<text x="131" y="66.9">Jumper_3_Open</text>
<text x="91.4" y="83.4">470</text>
<text x="91.4" y="80.9">R27</text>
<text x="141" y="82.1">470</text>
<text x="141" y="79.6">R37</text>
<text x="200.6" y="83.4">+3V3</text>
<text x="113" y="88.5">Q3</text>
<text x="162.6" y="89.8">BC547</text>
<text x="162.6" y="87.2">Q2</text>
<text x="94.6" y="93.3">R71</text>
<text x="94.7" y="95.9">4k7</text>
<text x="113" y="91">BC547</text>
<text x="133.4" y="94.8">P6KE13</text>
<text x="144.1" y="92">R67</text>
<text x="144.2" y="94.6">4k7</text>
<text x="186.7" y="94.8">RN5A</text>
<text x="199.4" y="94.8">RN5B</text>
<text x="212.1" y="94.8">RN5C</text>
<text x="224.8" y="94.8">RN5D</text>
<text x="238.8" y="94.8">D11</text>
<text x="251.5" y="94.8">D12</text>
<text x="83.8" y="98.7">D6</text>
<text x="83.8" y="96.1">P6KE13</text>
<text x="133.4" y="97.4">D4</text>
<text x="186.7" y="97.4">4k7</text>
<text x="199.4" y="97.4">4k7</text>
<text x="212.1" y="97.4">4k7</text>
<text x="224.8" y="97.4">4k7</text>
<text x="238.8" y="97.4">ESD9B3.3ST5GESD9B3.3ST5G</text>
<text x="95.8" y="112.6">+5V</text>
<text x="63.2" y="124.1">RP2040-Pico</text>
<text x="68.5" y="121.5">U2</text>
<text x="81.5" y="120.2">PWR_FLAG</text>
<text x="57.7" y="131.7">GP0</text>
<text x="76.9" y="131.7">VBUS</text>
<text x="87.6" y="130.4">BAT60A</text>
<text x="89.8" y="127.9">D3</text>
<text x="212" y="126.6">+3V3</text>
<text x="236.8" y="129.4">R76</text>
<text x="237.5" y="131.9">1k</text>
<text x="57.7" y="134.2">GP1</text>
<text x="57.7" y="136.8">GND</text>
<text x="77.2" y="134.2">VSYS</text>
<text x="78" y="136.8">GND</text>
<text x="255.3" y="135.5">J19</text>
<text x="57.7" y="139.3">GP2</text>
<text x="57.7" y="141.8">GP3</text>
<text x="73.9" y="141.8">3v3_OUT</text>
<text x="74.9" y="139.3">3V3_EN</text>
<text x="198.9" y="142.8">Q5</text>
<text x="220.5" y="143.1">LTV-814</text>
<text x="255.3" y="138">Screw_Terminal_01x02</text>
<text x="57.7" y="144.4">GP4</text>
<text x="57.7" y="146.9">GP5</text>
<text x="57.7" y="149.5">GND</text>
<text x="72.6" y="144.4">ADC_VREF</text>
<text x="76.9" y="146.9">GP28</text>
<text x="78" y="149.5">GND</text>
<text x="198.9" y="144.6">BS170</text>
<text x="208.5" y="146.9">R103</text>
<text x="209.2" y="144.4">4k7</text>
<text x="223.4" y="145.6">U6</text>
<text x="57.7" y="154.5">GP7</text>
<text x="57.7" y="152">GP6</text>
<text x="76.9" y="154.5">GP26</text>
<text x="76.9" y="152">GP27</text>
<text x="190" y="154.8">GND</text>
<text x="209" y="154.8">GND</text>
<text x="57.7" y="157.1">GP8</text>
<text x="57.7" y="159.6">GP9</text>
<text x="76.9" y="159.6">GP22</text>
<text x="77.9" y="157.1">RUN</text>
<text x="57.7" y="162.2">GND</text>
<text x="57.7" y="164.7">GP10</text>
<text x="57.7" y="167.2">GP11</text>
<text x="76.9" y="167.2">GP20</text>
<text x="76.9" y="164.7">GP21</text>
<text x="78" y="162.2">GND</text>
<text x="57.7" y="169.8">GP12</text>
<text x="57.7" y="172.3">GP13</text>
<text x="76.9" y="172.3">GP18</text>
<text x="76.9" y="169.8">GP19</text>
<text x="57.7" y="174.9">GND</text>
<text x="57.7" y="177.4">GP14</text>
<text x="57.7" y="179.9">GP15</text>
<text x="76.9" y="179.9">GP16</text>
<text x="76.9" y="177.4">GP17</text>
<text x="78" y="174.9">GND</text>
<text x="48.8" y="196.4">GND</text>
<text x="86.9" y="196.4">GND</text>
</g>
<g font-size="1.8">
<text x="247.6" y="136.8">I12</text>
<text x="247.6" y="133">I2</text>
<text x="248.8" y="134.4">1</text>
</g>
<text font-size="1.8" fill="#008400" x="209.7" y="138.1">TIC_TX</text>
<g font-size="1.8" fill="#0000c2">
<text x="20.9" y="171.5">Bus</text>
<text x="25.5" y="171.5">SPI</text>
<text x="26.7" y="173.6">pour</text>
<text x="20.7" y="175.6">Ethernet</text>
</g>
</svg>
